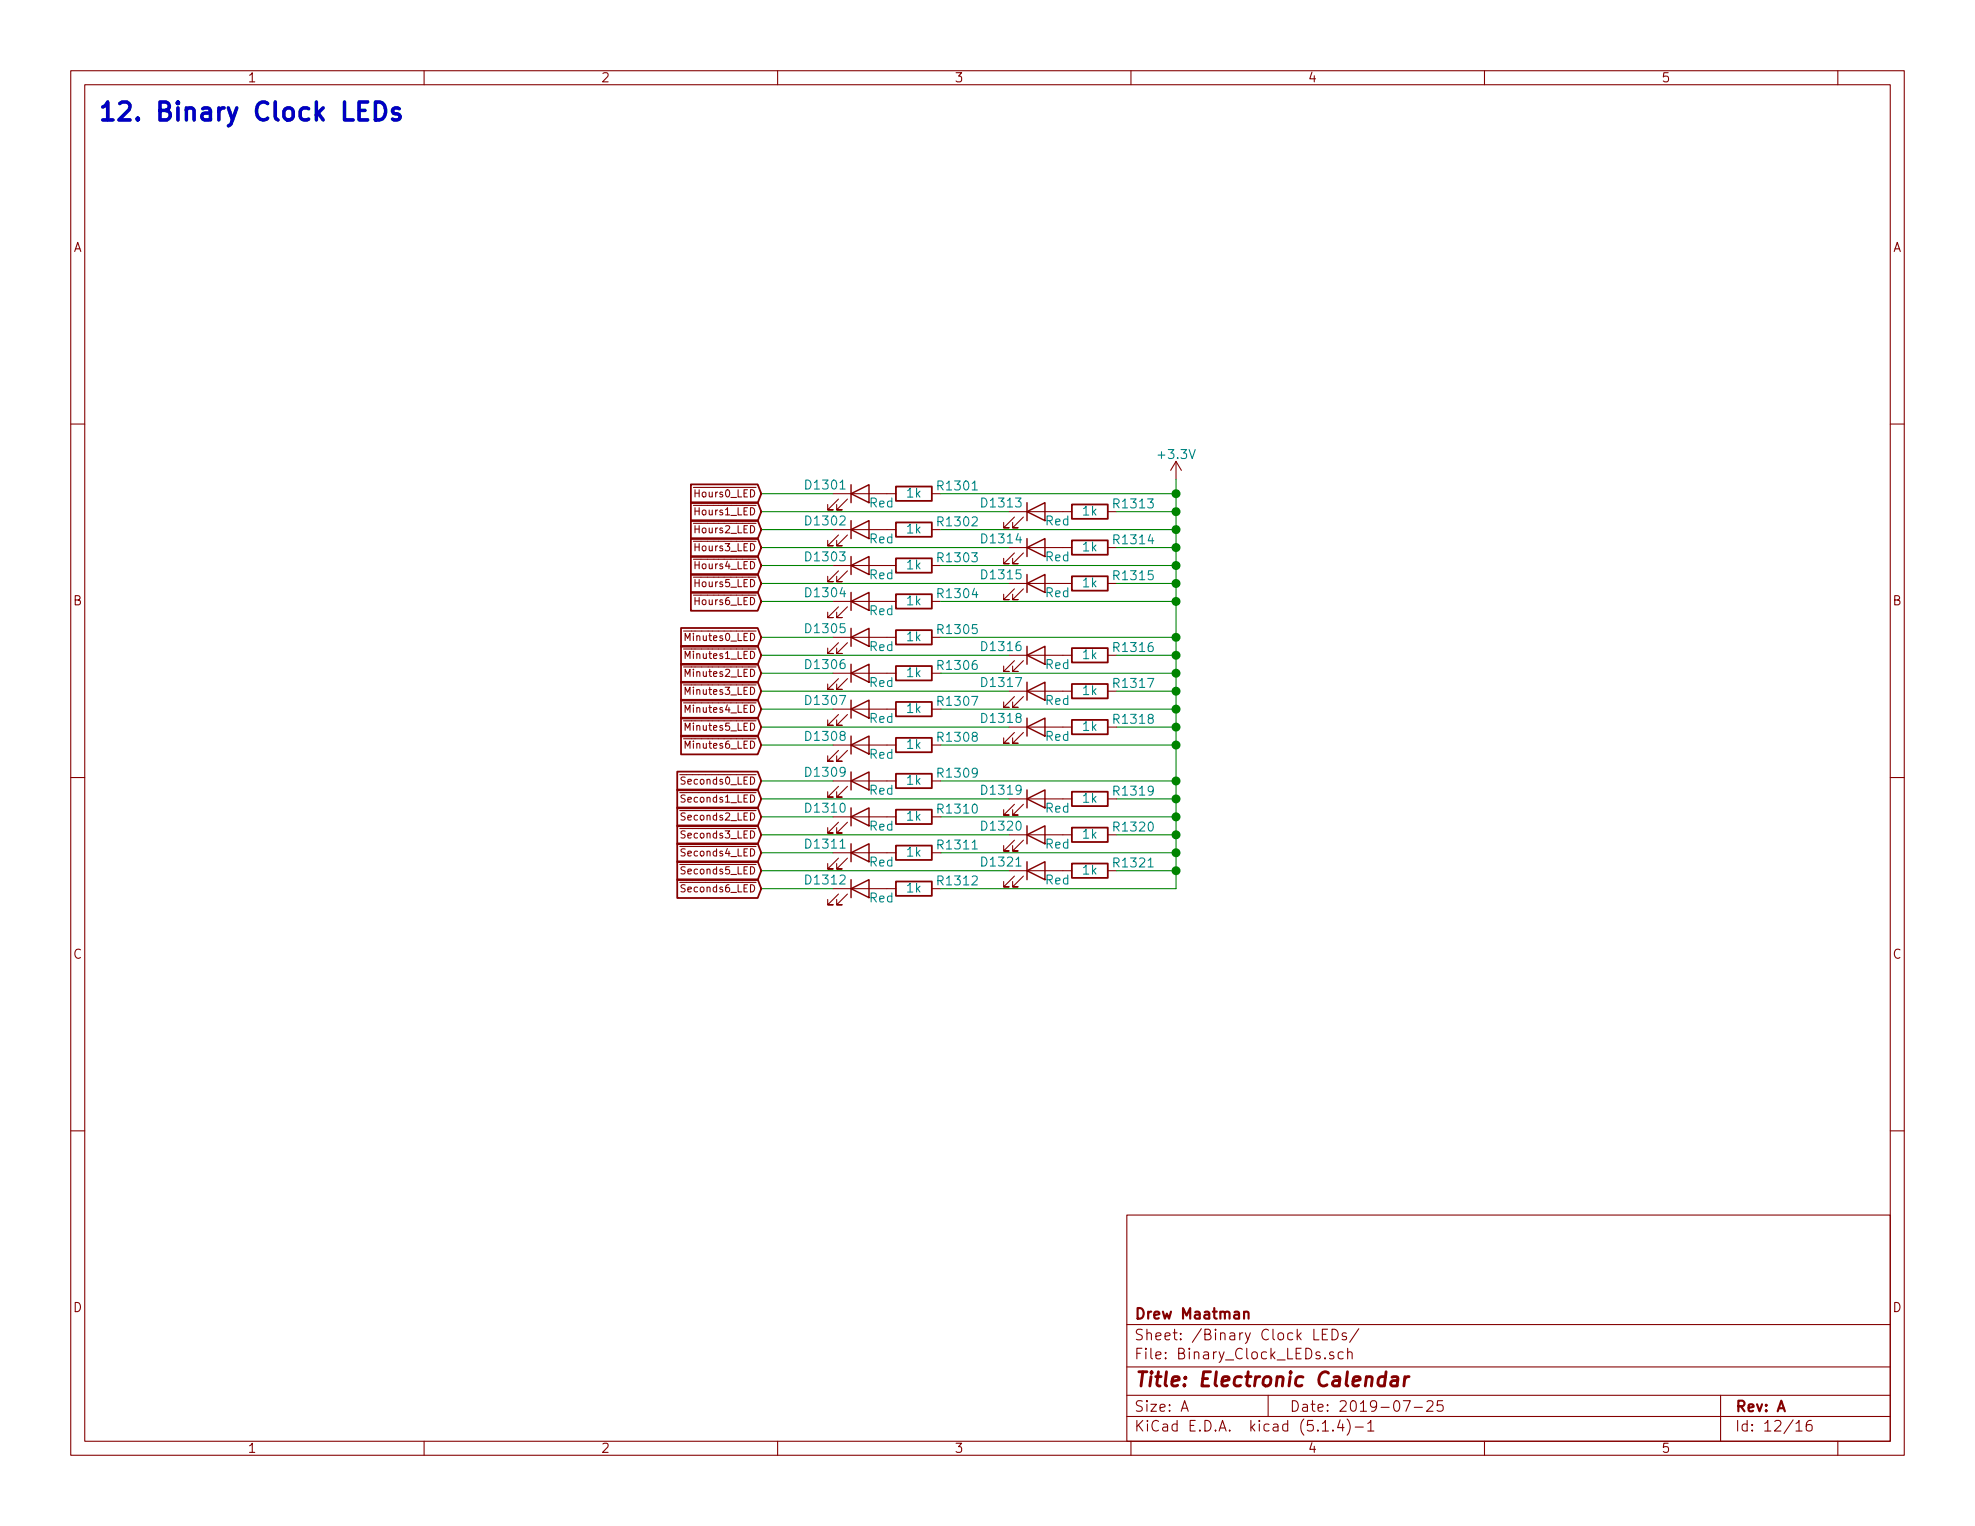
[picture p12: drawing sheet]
<svg xmlns="http://www.w3.org/2000/svg" width="279mm" height="216mm" viewBox="0 0 279 216" stroke-linecap="round" stroke-linejoin="round" font-family="sans-serif">
<g fill="none" stroke="#840000" stroke-width=".15">
<path d="M10 10h259.4v195.9h-259.4zM12 12h255.4v191.9h-255.4zM60 10v2M110 10v2M160 10v2M210 10v2M260 10v2M10 60h2M267.4 60h2M98.1 79.1h1.1M98.1 76.6h1.1M98.1 74h1.1"/>
<path d="M98.1 71.5h1.1M98.1 69h1.1M117.9 69.9h8.8M117.9 74.9h8.8M118.6 70.6l-1.5 1.5h.8h-.8v-.7M118.6 75.7l-1.5 1.5h.8h-.8v-.7M119.9 70.6l-1.5 1.5h.7h-.7v-.7M119.9 75.7l-1.5 1.5h.7h-.7v-.7M131.8 69.9h1.3M131.8 74.9h1.3M142.7 72.4h8.9M142.7 77.5h8.9"/>
<path d="M143.5 73.2l-1.5 1.5h.7h-.7v-.8M143.5 78.2l-1.5 1.6h.7h-.7v-.8M144.8 73.2l-1.5 1.5h.7h-.7v-.8M144.8 78.2l-1.5 1.6h.7h-.7v-.8M156.7 72.4h1.3M156.7 77.5h1.3M166.4 65.3l-.8 1.2M166.4 65.3v2.5M166.4 65.3l.7 1.2M96.7 89.3h1.1M96.7 91.8h1.1M96.7 94.4h1.1"/>
<path d="M96.7 96.9h1.1M96.7 99.4h1.1M98.1 81.7h1.1M98.1 84.2h1.1M117.9 90.2h8.8M117.9 95.3h8.8M117.9 85.1h8.8M117.9 80h8.8M118.6 90.9l-1.5 1.6h.8h-.8v-.8M118.6 96l-1.5 1.5h.8h-.8v-.7M118.6 85.9l-1.5 1.5h.8h-.8v-.8M118.6 80.8l-1.5 1.5h.8h-.8v-.8"/>
<path d="M119.9 90.9l-1.5 1.6h.7h-.7v-.8M119.9 96l-1.5 1.5h.7h-.7v-.7M119.9 85.9l-1.5 1.5h.7h-.7v-.8M119.9 80.8l-1.5 1.5h.7h-.7v-.8M131.8 90.2h1.3M131.8 95.3h1.3M131.8 85.1h1.3M131.8 80h1.3M142.7 92.7h8.9M142.7 97.8h8.9M142.7 82.6h8.9M143.5 93.5l-1.5 1.5h.7h-.7v-.8"/>
<path d="M143.5 98.6l-1.5 1.5h.7h-.7v-.8M143.5 83.3l-1.5 1.5h.7h-.7v-.7M144.8 93.5l-1.5 1.5h.7h-.7v-.8M144.8 98.6l-1.5 1.5h.7h-.7v-.8M144.8 83.3l-1.5 1.5h.7h-.7v-.7M156.7 92.7h1.3M156.7 97.8h1.3M156.7 82.6h1.3M10 110h2M96.2 112.1h.9M96.2 109.6h.9M96.2 114.7h.9"/>
<path d="M96.2 117.2h.9M96.2 119.8h.9M96.7 102h1.1M96.7 104.5h1.1M117.9 110.5h8.8M117.9 115.6h8.8M117.9 100.3h8.8M117.9 105.4h8.8M118.6 111.3l-1.5 1.5h.8h-.8v-.8M118.6 116.3l-1.5 1.6h.8h-.8v-.8M118.6 101.1l-1.5 1.5h.8h-.8v-.7M118.6 106.2l-1.5 1.5h.8h-.8v-.8"/>
<path d="M119.9 111.3l-1.5 1.5h.7h-.7v-.8M119.9 116.3l-1.5 1.6h.7h-.7v-.8M119.9 101.1l-1.5 1.5h.7h-.7v-.7M119.9 106.2l-1.5 1.5h.7h-.7v-.8M131.8 110.5h1.3M131.8 115.6h1.3M131.8 100.3h1.3M131.8 105.4h1.3M142.7 113h8.9M142.7 118.1h8.9M142.7 102.9h8.9M143.5 113.8l-1.5 1.5h.7h-.7v-.7"/>
<path d="M143.5 118.9l-1.5 1.5h.7h-.7v-.8M143.5 103.6l-1.5 1.6h.7h-.7v-.8M144.8 113.8l-1.5 1.5h.7h-.7v-.7M144.8 118.9l-1.5 1.5h.7h-.7v-.8M144.8 103.6l-1.5 1.6h.7h-.7v-.8M156.7 113h1.3M156.7 118.1h1.3M156.7 102.9h1.3M267.4 110h2M96.2 122.3h.9M96.2 124.8h.9M117.9 125.7h8.8"/>
<path d="M117.9 120.7h8.8M118.6 126.5l-1.5 1.5h.8h-.8v-.7M118.6 121.4l-1.5 1.5h.8h-.8v-.7M119.9 126.5l-1.5 1.5h.7h-.7v-.7M119.9 121.4l-1.5 1.5h.7h-.7v-.7M131.8 125.7h1.3M131.8 120.7h1.3M142.7 123.2h8.9M143.5 124l-1.5 1.5h.7h-.7v-.8M144.8 124l-1.5 1.5h.7h-.7v-.8M156.7 123.2h1.3M10 160h2"/>
<path d="M267.4 160h2M159.4 171.9h108v32h-108zM159.4 197.4h108M159.4 193.4h108M159.4 187.4h108M167.1 199.7l.5-1.5 .5 1.5M167.2 199.2h.8M179.4 197.4v3M185.9 188.1v1.5h.7M187.1 188.8h.5M187.8 188.1h-.7v1.5h.7M188.4 188.1a.76 .76 0 0 1 .9 .7 .76 .76 0 0 1-.9 .8z"/>
<path d="M188.6 191.3h-.3l-.2 .2a.48 .48 0 0 0 .5 .3l.1 .2-.1 .2-.1 .1-.4-.1M190 191.3a.53 .53 0 0 0-.6 .1v.7a.53 .53 0 0 0 .6 .1M190.4 188.6h-.3l-.2 .2a.5 .5 0 0 0 .5 .3v.4l-.1 .1-.4-.1M190.7 191.4a.38 .38 0 0 1 .6 .1v.8M190.7 190.8v1.5M192.2 188l-1.3 1.9M198.5 198.2h1l-.6 1.5M200.1 199.1h1.1M201.9 198.3l.2-.1h.3a.41 .41 0 0 1 .3 .6l-.9 .9h.9M204.1 198.2h-.7l-.1 .7 .1-.1a.62 .62 0 0 1 .7 .1l.1 .1-.1 .5-.2 .2h-.4l-.2-.2M243.4 197.4v6.5M60 203.9v2"/>
<path d="M110 203.9v2M159.4 200.4h108M160 203.9v2M187.1 202.5h.8M188.6 202.3v.1v.1l-.1-.1 .1-.1v.2M189.6 200.9l-.4 1.1h.9M189.9 201.5v1M190.6 200.8a1.71 1.71 0 0 1 0 2.2M191.7 201.9h1.2M193.5 201.4l.3-.2 .1-.2v1.5M193.5 202.5h.9M210 203.9v2"/>
<path d="M254.1 201.4l.3-.2 .1-.2v1.5M254.1 202.5h.8M256.2 201a.59 .59 0 0 0-.7 .6l.1 .7a.54 .54 0 0 0 .7 0 .65 .65 0 0 0-.1-.7 .57 .57 0 0 0-.6 .1l-.1 .1M260 203.9v2"/>
</g>
<path d="M196 194.8a.68 .68 0 0 0-1 .3l-.1 .6 .1 .2 .2 .2 .6-.1M196.1 194.1l-.3 2M196.9 194.8h.2h.6l-.1 1.3M197.7 195.2l-.6 .1a.4 .4 0 0 0-.4 .4 .4 .4 0 0 0 .3 .4l.7-.1M198.8 194.8l-.2 1.3M199.3 194.8a.5 .5 0 0 0-.6 .3" fill="none" stroke="#840000" stroke-width=".41"/>
<path d="M176 185.7a.39 .39 0 0 1 .6 .1v.8M176 185.6v1" fill="none" stroke="#840000" stroke-width=".3"/>
<g fill="none" stroke="#840000" stroke-width=".2">
<path d="M120.4 69.9l2.5-1.3v2.5zM120.4 74.9l2.5-1.2v2.5zM120.4 68.6v2.5M120.4 73.7v2.5M120.4 78.7v2.6M145.3 72.4l2.5-1.3v2.6zM145.3 77.5l2.5-1.3v2.5zM145.3 71.1v2.6M145.3 76.2v2.5M120.4 90.2l2.5-1.3v2.5zM120.4 95.3l2.5-1.3v2.5zM120.4 85.1l2.5-1.3v2.6z"/>
<path d="M120.4 80l2.5-1.3v2.6zM120.4 83.8v2.6M120.4 88.9v2.5M120.4 94v2.5M120.4 99.1v2.5M145.3 92.7l2.5-1.3v2.6zM145.3 97.8l2.5-1.3v2.6zM145.3 82.6l2.5-1.3v2.5zM145.3 81.3v2.5M145.3 91.4v2.6M145.3 96.5v2.6M120.4 110.5l2.5-1.3v2.6z"/>
<path d="M120.4 115.6l2.5-1.3v2.5zM120.4 100.3l2.5-1.2v2.5zM120.4 105.4l2.5-1.3v2.6zM120.4 104.1v2.6M120.4 109.2v2.6M120.4 114.3v2.5M120.4 119.4v2.5M145.3 113l2.5-1.2v2.5zM145.3 118.1l2.5-1.3v2.6zM145.3 102.9l2.5-1.3v2.5zM145.3 101.6v2.5M145.3 111.8v2.5"/>
<path d="M145.3 116.8v2.6M120.4 125.7l2.5-1.2v2.5zM120.4 120.7l2.5-1.3v2.5zM120.4 124.5v2.5M145.3 123.2l2.5-1.3v2.6zM145.3 121.9v2.6"/>
</g>
<g fill="none" stroke="#840000" stroke-width=".25">
<path d="M97.7 78.7h9.5l.5 1.3-.5 1.3h-9.5zM97.7 76.1h9.5l.5 1.4-.5 1.3h-9.5zM97.7 73.6h9.5l.5 1.3-.5 1.4h-9.5zM97.7 71.1h9.5l.5 1.3-.5 1.3h-9.5zM97.7 68.5h9.5l.5 1.4-.5 1.3h-9.5zM126.7 68.8h5.1v2.1h-5.1zM126.7 73.9h5.1v2h-5.1zM126.7 79h5.1v2h-5.1zM151.6 71.4h5.1v2h-5.1zM151.6 76.5h5.1v2h-5.1zM96.3 88.8h10.9l.5 1.4-.5 1.3h-10.9zM96.3 91.4h10.9l.5 1.3-.5 1.3h-10.9z"/>
<path d="M96.3 93.9h10.9l.5 1.4-.5 1.3h-10.9zM96.3 96.5h10.9l.5 1.3-.5 1.3h-10.9zM96.3 99h10.9l.5 1.3-.5 1.4h-10.9zM97.7 81.2h9.5l.5 1.4-.5 1.3h-9.5zM97.7 83.8h9.5l.5 1.3-.5 1.3h-9.5zM126.7 89.2h5.1v2h-5.1zM126.7 94.2h5.1v2.1h-5.1zM126.7 99.3h5.1v2h-5.1zM126.7 84.1h5.1v2h-5.1zM151.6 91.7h5.1v2h-5.1zM151.6 96.8h5.1v2h-5.1zM151.6 81.5h5.1v2.1h-5.1z"/>
<path d="M95.8 111.7h11.4l.5 1.3-.5 1.4h-11.4zM95.8 109.2h11.4l.5 1.3-.5 1.3h-11.4zM95.8 114.2h11.4l.5 1.4-.5 1.3h-11.4zM95.8 116.8h11.4l.5 1.3-.5 1.3h-11.4zM95.8 119.3h11.4l.5 1.4-.5 1.3h-11.4zM96.3 101.5h10.9l.5 1.4-.5 1.3h-10.9zM96.3 104.1h10.9l.5 1.3-.5 1.3h-10.9zM126.7 109.5h5.1v2h-5.1zM126.7 114.6h5.1v2h-5.1zM126.7 119.6h5.1v2.1h-5.1zM126.7 104.4h5.1v2h-5.1zM151.6 112h5.1v2h-5.1z"/>
<path d="M151.6 117.1h5.1v2h-5.1zM151.6 101.9h5.1v2h-5.1zM95.8 121.9h11.4l.5 1.3-.5 1.3h-11.4zM95.8 124.4h11.4l.5 1.3-.5 1.4h-11.4zM126.7 124.7h5.1v2h-5.1zM151.6 122.2h5.1v2h-5.1z"/>
</g>
<g fill="none" stroke="#008400" stroke-width=".15">
<path d="M107.7 69.9h10.2M107.7 74.9h10.2M107.7 72.4h35M107.7 77.5h35M133.1 69.9h33.3M133.1 74.9h33.3M158 72.4h8.4M158 77.5h8.4M166.4 67.8v57.9h-33.3M107.7 90.2h10.2M107.7 95.3h10.2M107.7 82.6h35"/>
<path d="M107.7 97.8h35M107.7 92.7h35M107.7 80h10.2M107.7 85.1h10.2M133.1 90.2h33.3M133.1 95.3h33.3M133.1 80h33.3M133.1 85.1h33.3M158 82.6h8.4M158 97.8h8.4M158 92.7h8.4M107.7 105.4h10.2"/>
<path d="M107.7 102.9h35M107.7 100.3h10.2M107.7 115.6h10.2M107.7 110.5h10.2M107.7 118.1h35M107.7 113h35M133.1 105.4h33.3M133.1 100.3h33.3M133.1 115.6h33.3M133.1 110.5h33.3M158 102.9h8.4M158 118.1h8.4"/>
<path d="M158 113h8.4M107.7 125.7h10.2M107.7 123.2h35M107.7 120.7h10.2M133.1 120.7h33.3M158 123.2h8.4"/>
</g>
<path d="M53.1 14.4a1.18 1.18 0 0 1 1.5 1.5 1.14 1.14 0 0 1-1.5 1.1zM56.5 15.4l-.3-.1h-.3l-.2 .1-.2 .2 .2 .4 .8 .2 .1 .3-.1 .3-.3 .2h-.4l-.3-.2" fill="none" stroke="#0000c2" stroke-width=".51"/>
<g fill="#008400" stroke="#008400" stroke-width=".25">
<circle cx="166.4" cy="69.9" r=".51"/>
<circle cx="166.4" cy="82.6" r=".51"/>
<circle cx="166.4" cy="110.5" r=".51"/>
<circle cx="166.4" cy="105.4" r=".51"/>
<circle cx="166.4" cy="80" r=".51"/>
<circle cx="166.4" cy="77.5" r=".51"/>
<circle cx="166.4" cy="85.1" r=".51"/>
<circle cx="166.4" cy="90.2" r=".51"/>
<circle cx="166.4" cy="74.9" r=".51"/>
<circle cx="166.4" cy="72.4" r=".51"/>
<circle cx="166.4" cy="102.9" r=".51"/>
<circle cx="166.4" cy="113" r=".51"/>
<circle cx="166.4" cy="115.6" r=".51"/>
<circle cx="166.4" cy="118.1" r=".51"/>
<circle cx="166.4" cy="120.7" r=".51"/>
<circle cx="166.4" cy="123.2" r=".51"/>
<circle cx="166.4" cy="92.7" r=".51"/>
<circle cx="166.4" cy="95.3" r=".51"/>
<circle cx="166.4" cy="97.8" r=".51"/>
<circle cx="166.4" cy="100.3" r=".51"/>
</g>
<text font-size="3.5" fill="#0000c2" x="13.7" y="17.1">12. Binary Clock LEDs</text>
<text font-size="2.8" fill="#840000" x="160.4" y="196.2">Title: Electronic Calendar</text>
<g font-size="2.1" fill="#840000">
<text x="160.4" y="189.6">Sheet: /Binary Clock LEDs/</text>
<text x="160.4" y="186.6">Drew Maatman</text>
<text x="160.4" y="192.3">File: Binary_Clock_LEDs.sch</text>
<text x="160.4" y="202.5">KiCad E.D.A. kicad (5.1.4)-1</text>
<text x="160.4" y="199.7">Size: A</text>
<text x="182.4" y="199.7">Date: 2019-07-25</text>
<text x="245.4" y="199.7">Rev: A</text>
<text x="245.4" y="202.5">Id: 12/16</text>
</g>
<g font-size="1.8" fill="#840000">
<text x="35" y="11.6">1</text>
<text x="85" y="11.6">2</text>
<text x="135" y="11.6">3</text>
<text x="185" y="11.6">4</text>
<text x="235" y="11.6">5</text>
<text x="10.4" y="35.6">A</text>
<text x="267.8" y="35.6">A</text>
<text x="10.4" y="85.6">B</text>
<text x="267.8" y="85.6">B</text>
<text x="10.4" y="135.6">C</text>
<text x="267.8" y="135.6">C</text>
<text x="10.4" y="185.6">D</text>
<text x="267.8" y="185.6">D</text>
<text x="35" y="205.5">1</text>
<text x="85" y="205.5">2</text>
<text x="135" y="205.5">3</text>
<text x="185" y="205.5">4</text>
<text x="235" y="205.5">5</text>
</g>
<g font-size="1.8" fill="#008484">
<text x="164" y="64.9">+3.3V</text>
<text x="114.2" y="69.3">D1301</text>
<text x="123" y="71.8">Red</text>
<text x="128.3" y="70.4">1k</text>
<text x="132.9" y="69.4">R1301</text>
<text x="139.1" y="71.8">D1313</text>
<text x="157.8" y="71.9">R1313</text>
<text x="114.2" y="74.3">D1302</text>
<text x="123" y="76.9">Red</text>
<text x="128.3" y="75.5">1k</text>
<text x="132.9" y="74.5">R1302</text>
<text x="139.1" y="76.9">D1314</text>
<text x="147.9" y="74.3">Red</text>
<text x="153.2" y="72.9">1k</text>
<text x="157.8" y="77">R1314</text>
<text x="114.2" y="79.4">D1303</text>
<text x="123" y="82">Red</text>
<text x="128.3" y="80.6">1k</text>
<text x="132.9" y="79.6">R1303</text>
<text x="139.1" y="82">D1315</text>
<text x="147.9" y="79.4">Red</text>
<text x="153.2" y="83.1">1k</text>
<text x="153.2" y="78">1k</text>
<text x="157.8" y="82.1">R1315</text>
<text x="114.2" y="89.6">D1305</text>
<text x="114.2" y="84.5">D1304</text>
<text x="123" y="87">Red</text>
<text x="128.3" y="85.6">1k</text>
<text x="132.9" y="89.7">R1305</text>
<text x="132.9" y="84.6">R1304</text>
<text x="147.9" y="84.5">Red</text>
<text x="114.2" y="94.7">D1306</text>
<text x="123" y="92.1">Red</text>
<text x="128.3" y="90.7">1k</text>
<text x="128.3" y="95.8">1k</text>
<text x="132.9" y="94.8">R1306</text>
<text x="139.1" y="92.1">D1316</text>
<text x="147.9" y="94.7">Red</text>
<text x="153.2" y="93.3">1k</text>
<text x="157.8" y="92.3">R1316</text>
<text x="114.2" y="99.7">D1307</text>
<text x="123" y="97.2">Red</text>
<text x="128.3" y="100.9">1k</text>
<text x="132.9" y="99.9">R1307</text>
<text x="139.1" y="97.2">D1317</text>
<text x="147.9" y="99.7">Red</text>
<text x="153.2" y="98.3">1k</text>
<text x="157.8" y="97.3">R1317</text>
<text x="114.2" y="104.8">D1308</text>
<text x="123" y="102.3">Red</text>
<text x="123" y="107.4">Red</text>
<text x="128.3" y="106">1k</text>
<text x="132.9" y="105">R1308</text>
<text x="139.1" y="102.3">D1318</text>
<text x="147.9" y="104.8">Red</text>
<text x="153.2" y="103.4">1k</text>
<text x="157.8" y="102.4">R1318</text>
<text x="114.2" y="109.9">D1309</text>
<text x="123" y="112.4">Red</text>
<text x="128.3" y="111">1k</text>
<text x="132.9" y="110">R1309</text>
<text x="139.1" y="112.4">D1319</text>
<text x="153.2" y="113.6">1k</text>
<text x="157.8" y="112.6">R1319</text>
<text x="114.2" y="115">D1310</text>
<text x="123" y="117.5">Red</text>
<text x="128.3" y="116.1">1k</text>
<text x="132.9" y="115.1">R1310</text>
<text x="139.1" y="117.5">D1320</text>
<text x="147.9" y="115">Red</text>
<text x="153.2" y="118.7">1k</text>
<text x="157.8" y="117.7">R1320</text>
<text x="114.2" y="125.1">D1312</text>
<text x="114.2" y="120.1">D1311</text>
<text x="123" y="122.6">Red</text>
<text x="128.3" y="121.2">1k</text>
<text x="132.9" y="120.2">R1311</text>
<text x="132.9" y="125.3">R1312</text>
<text x="139.1" y="122.6">D1321</text>
<text x="147.9" y="120.1">Red</text>
<text x="147.9" y="125.1">Red</text>
<text x="153.2" y="123.7">1k</text>
<text x="157.8" y="122.7">R1321</text>
<text x="123" y="127.7">Red</text>
<text x="128.3" y="126.3">1k</text>
</g>
<g font-size="1.4" fill="#840000">
<text x="98.6" y="70.4">Hours0_LED</text>
<text x="98.6" y="78">Hours3_LED</text>
<text x="98.6" y="75.4">Hours2_LED</text>
<text x="98.6" y="72.9">Hours1_LED</text>
<text x="98.6" y="83.1">Hours5_LED</text>
<text x="98.6" y="80.5">Hours4_LED</text>
<text x="98.6" y="85.6">Hours6_LED</text>
<text x="97.3" y="90.7">Minutes0_LED</text>
<text x="97.3" y="93.2">Minutes1_LED</text>
<text x="97.3" y="95.8">Minutes2_LED</text>
<text x="97.3" y="98.3">Minutes3_LED</text>
<text x="97.3" y="100.8">Minutes4_LED</text>
<text x="97.3" y="103.4">Minutes5_LED</text>
<text x="97.3" y="105.9">Minutes6_LED</text>
<text x="96.7" y="113.5">Seconds1_LED</text>
<text x="96.7" y="111">Seconds0_LED</text>
<text x="96.7" y="116.1">Seconds2_LED</text>
<text x="96.7" y="118.6">Seconds3_LED</text>
<text x="96.7" y="121.2">Seconds4_LED</text>
<text x="96.7" y="123.7">Seconds5_LED</text>
<text x="96.7" y="126.2">Seconds6_LED</text>
</g>
</svg>
